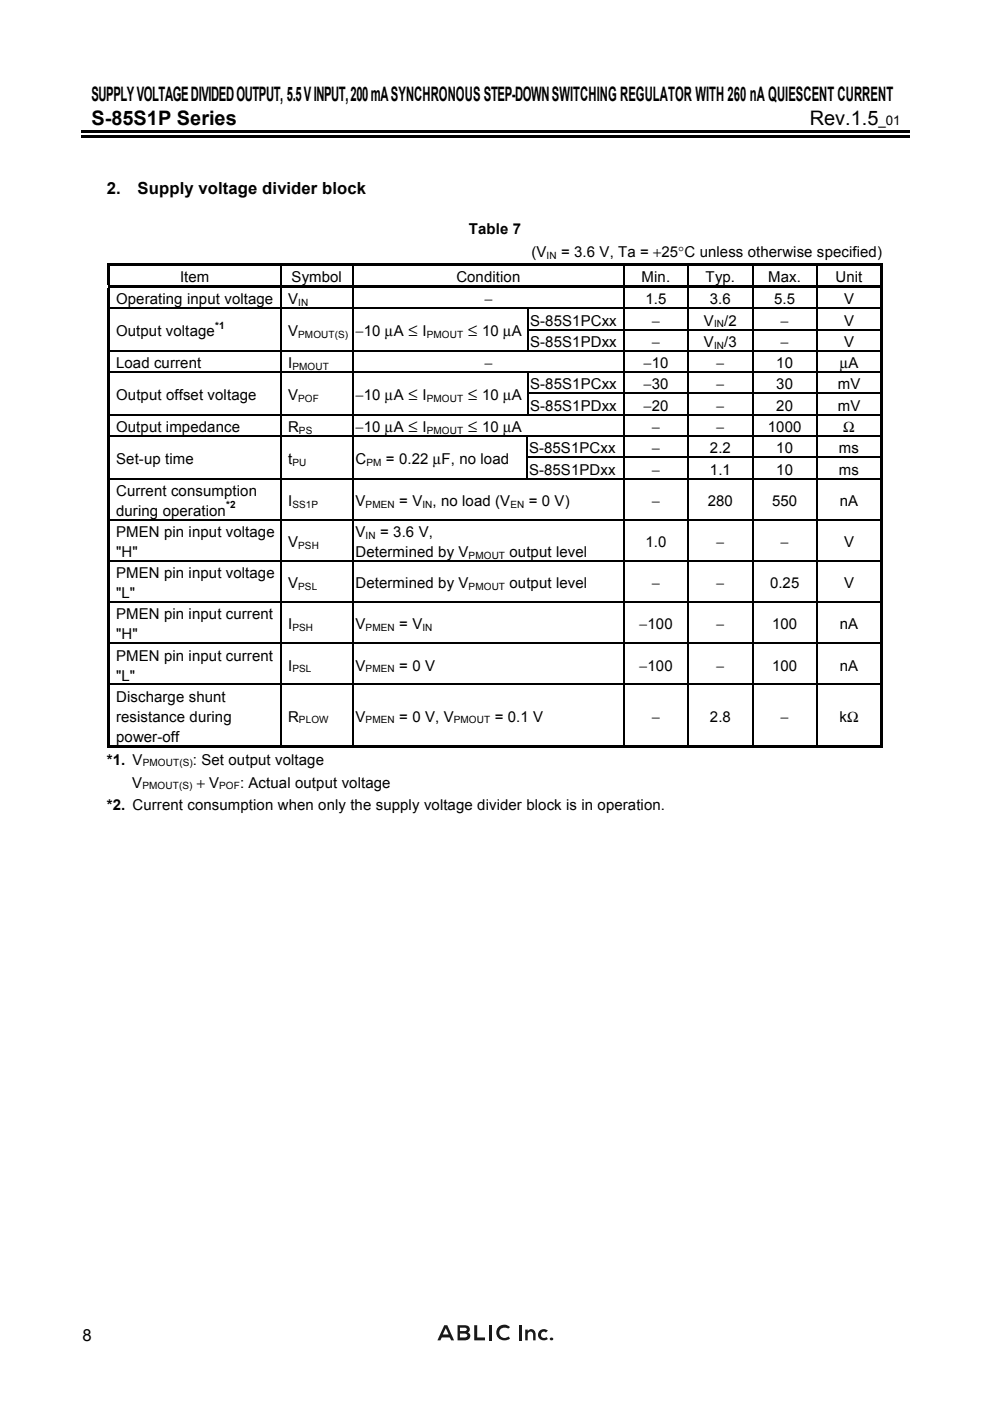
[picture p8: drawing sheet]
<svg xmlns="http://www.w3.org/2000/svg" width="210mm" height="297mm" viewBox="0 0 210 297" stroke-linecap="round" stroke-linejoin="round" font-family="sans-serif">
<path d="M17.3 28.6h152.6v.5h-152.6zM17.3 27.5h152.6v.5h-152.6zM169.6 27.5h1.6v.5h-1.6zM169.6 28.6h23.4v.5h-23.4zM171.2 27.5h21.8v.5h-21.8z" fill="#000"/>
<g fill="#231815">
<path d="M100.6 281h.6v2.6h1.7v.6h-2.3z"/>
<path d="M103.8 281h.6v3.2h-.6z"/>
<path d="M105.7 281.4a1.74 1.74 0 0 1 2.5 0l-.4 .3a1.15 1.15 0 0 0-1.6 .1 1.15 1.15 0 0 0 .1 1.6 1.15 1.15 0 0 0 1.6 0l.3 .4a1.73 1.73 0 0 1-2.4 0 1.73 1.73 0 0 1-.1-2.4z"/>
<path d="M110.2 281h.6v3.2h-.6z"/>
<path d="M111.4 281.9h.5v.3a.93 .93 0 0 1 1.2-.3 .93 .93 0 0 1 .5 1v1.3h-.5v-.7a.7 .7 0 0 0-.1-.9 .7 .7 0 0 0-.9-.1l-.2 .4v1.3h-.5z"/>
<path d="M114.4 282.2a1.29 1.29 0 0 1 1.8-.1l-.4 .4a.65 .65 0 0 0-.9 .1 .65 .65 0 0 0 .1 1 .65 .65 0 0 0 .9-.1l.3 .4a1.24 1.24 0 0 1-1.7 0 1.24 1.24 0 0 1-.1-1.7z"/>
<path d="M94.2 281h.7l1.4 3.2h-.6l-.3-.6h-1.7l-.3 .6h-.6zM94.6 281.6l-.7 1.3h1.3z"/>
<path d="M97 281h1.3a.91 .91 0 0 1 1.2 .3 .91 .91 0 0 1-.3 1.2 .9 .9 0 0 1 .4 1.2 .9 .9 0 0 1-1.1 .5h-1.5zM97.6 281.5v.7h1.2l.2-.3-.2-.3zM97.6 282.7v.9l1.2-.1 .3-.4-.3-.3z"/>
<circle cx="117" cy="283.8" r=".34"/>
</g>
<g fill="#000">
<path d="M22.8 55.7h.5v.6h-.5zM22.8 55.7h164.4v.6h-164.4zM186.6 55.7h.6v.6h-.6zM22.8 56.3h.5v4.2h-.5zM22.8 60.5h164.4v.5h-164.4zM22.8 61h.5v4.3h-.5zM22.8 65.3h.5v.2h-.5zM22.8 65.5h.5v4.3h-.5zM22.8 69.8h.5v.2h-.5zM22.8 70h.5v4.3h-.5zM22.8 74.3h.5v.2h-.5zM22.8 74.5h.5v4.3h-.5z"/>
<path d="M22.8 78.8h.5v.2h-.5zM59.5 65.3h.2v.2h-.2zM59.5 69.8h.2v.2h-.2zM59.5 74.3h.2v.2h-.2zM59.5 78.8h.2v.2h-.2zM74.8 65.3h.2v.2h-.2zM74.8 69.8h.2v.2h-.2zM74.8 74.3h.2v.2h-.2zM74.8 78.8h.2v.2h-.2zM111.8 65.3h.3v.2h-.3zM111.8 69.8h.3v.2h-.3zM111.8 78.8h.3v.2h-.3z"/>
<path d="M132.2 65.3h.3v.2h-.3zM132.2 69.8h.3v.2h-.3zM132.2 74.3h.3v.2h-.3zM132.2 78.8h.3v.2h-.3zM145.9 65.3h.2v.2h-.2zM145.9 69.8h.2v.2h-.2zM145.9 74.3h.2v.2h-.2zM145.9 78.8h.2v.2h-.2zM159.5 65.3h.3v.2h-.3zM159.5 69.8h.3v.2h-.3zM159.5 74.3h.3v.2h-.3zM159.5 78.8h.3v.2h-.3z"/>
<path d="M173.1 65.3h.3v.2h-.3zM173.1 69.8h.3v.2h-.3zM173.1 74.3h.3v.2h-.3zM173.1 78.8h.3v.2h-.3zM186.6 56.3h.6v4.2h-.6zM186.6 61h.6v4.3h-.6zM186.6 65.3h.6v.2h-.6zM186.6 65.5h.6v4.3h-.6zM186.6 69.8h.6v.2h-.6zM186.6 70h.6v4.3h-.6zM186.6 74.3h.6v.2h-.6zM186.6 74.5h.6v4.3h-.6z"/>
<path d="M186.6 78.8h.6v.2h-.6zM22.8 79h.5v4.2h-.5zM22.8 83.2h.5v.3h-.5zM22.8 83.5h.5v4.3h-.5zM22.8 87.8h.5v.2h-.5zM22.8 88h.5v4.4h-.5zM22.8 92.4h.5v.2h-.5zM22.8 92.6h.5v4.2h-.5zM22.8 96.8h.5v.3h-.5zM59.5 83.2h.2v.3h-.2zM59.5 87.8h.2v.2h-.2zM59.5 92.4h.2v.2h-.2z"/>
<path d="M59.5 96.8h.2v.3h-.2zM74.8 83.2h.2v.3h-.2zM74.8 87.8h.2v.2h-.2zM74.8 92.4h.2v.2h-.2zM74.8 96.8h.2v.3h-.2zM111.5 92.4h.3v.2h-.3zM111.5 96.8h.3v.3h-.3zM111.8 83.2h.3v.3h-.3zM132.2 83.2h.3v.3h-.3zM132.2 87.8h.3v.2h-.3zM132.2 92.4h.3v.2h-.3zM132.2 96.8h.3v.3h-.3z"/>
<path d="M145.9 83.2h.2v.3h-.2zM145.9 87.8h.2v.2h-.2zM145.9 92.4h.2v.2h-.2zM145.9 96.8h.2v.3h-.2zM159.5 83.2h.3v.3h-.3zM159.5 87.8h.3v.2h-.3zM159.5 92.4h.3v.2h-.3zM159.5 96.8h.3v.3h-.3zM173.1 83.2h.3v.3h-.3zM173.1 87.8h.3v.2h-.3zM173.1 92.4h.3v.2h-.3zM173.1 96.8h.3v.3h-.3z"/>
<path d="M186.6 79h.6v4.2h-.6zM186.6 83.2h.6v.3h-.6zM186.6 83.5h.6v4.3h-.6zM186.6 87.8h.6v.2h-.6zM186.6 88h.6v4.4h-.6zM186.6 92.4h.6v.2h-.6zM186.6 92.6h.6v4.2h-.6zM186.6 96.8h.6v.3h-.6zM22.8 97.1h.5v4.2h-.5zM22.8 101.3h.5v.3h-.5zM22.8 101.6h.5v8.5h-.5zM22.8 110.1h.5v.2h-.5z"/>
<path d="M22.8 110.3h.5v8.5h-.5zM22.8 118.8h.5v.3h-.5zM59.5 101.3h.2v.3h-.2zM59.5 110.1h.2v.2h-.2zM59.5 118.8h.2v.3h-.2zM74.8 101.3h.2v.3h-.2zM74.8 110.1h.2v.2h-.2zM74.8 118.8h.2v.3h-.2zM132.2 101.3h.3v.3h-.3zM132.2 110.1h.3v.2h-.3zM132.2 118.8h.3v.3h-.3zM145.9 101.3h.2v.3h-.2z"/>
<path d="M145.9 110.1h.2v.2h-.2zM145.9 118.8h.2v.3h-.2zM159.5 101.3h.3v.3h-.3zM159.5 110.1h.3v.2h-.3zM159.5 118.8h.3v.3h-.3zM173.1 101.3h.3v.3h-.3zM173.1 110.1h.3v.2h-.3zM173.1 118.8h.3v.3h-.3zM186.6 97.1h.6v4.2h-.6zM186.6 101.3h.6v.3h-.6zM186.6 101.6h.6v8.5h-.6zM186.6 110.1h.6v.2h-.6z"/>
<path d="M186.6 110.3h.6v8.5h-.6zM186.6 118.8h.6v.3h-.6zM22.8 119.1h.5v8.4h-.5zM22.8 127.5h.5v.3h-.5zM22.8 127.8h.5v8.5h-.5zM22.8 136.3h.5v.2h-.5zM59.5 127.5h.2v.3h-.2zM59.5 136.3h.2v.2h-.2zM74.8 127.5h.2v.3h-.2zM74.8 136.3h.2v.2h-.2zM132.2 127.5h.3v.3h-.3zM132.2 136.3h.3v.2h-.3z"/>
<path d="M145.9 127.5h.2v.3h-.2zM145.9 136.3h.2v.2h-.2zM159.5 127.5h.3v.3h-.3zM159.5 136.3h.3v.2h-.3zM173.1 127.5h.3v.3h-.3zM173.1 136.3h.3v.2h-.3zM186.6 119.1h.6v8.4h-.6zM186.6 127.5h.6v.3h-.6zM186.6 127.8h.6v8.5h-.6zM186.6 136.3h.6v.2h-.6zM22.8 136.5h.5v8.5h-.5zM22.8 145h.5v.3h-.5z"/>
<path d="M22.8 145.3h.5v13.2h-.5zM22.8 158h36.7v.5h-36.7zM59.5 145h.2v.3h-.2zM59.5 158h15.3v.5h-15.3zM74.8 145h.2v.3h-.2zM74.8 158h57.4v.5h-57.4zM132.2 145h.3v.3h-.3zM132.2 158h13.7v.5h-13.7zM145.9 145h.2v.3h-.2zM145.9 158h13.6v.5h-13.6zM159.5 145h.3v.3h-.3zM159.5 158h13.6v.5h-13.6z"/>
<path d="M173.1 145h.3v.3h-.3zM173.1 158h13.5v.5h-13.5zM186.6 136.5h.6v8.5h-.6zM186.6 145h.6v.3h-.6zM186.6 145.3h.6v13.2h-.6zM186.6 158h.6v.5h-.6z"/>
</g>
<g fill="none" stroke="#000" stroke-width=".25">
<path d="M59.6 56.3v4.2M74.9 56.3v4.2M132.4 56.3v4.2M146 56.3v4.2M159.6 56.3v4.2M173.3 56.3v4.2M23.3 65.4h36.2M23.3 74.4h36.2M23.3 78.9h36.2M59.6 61v4.3M59.6 65.5v4.3M59.6 70v4.3"/>
<path d="M59.6 74.5v4.3M59.6 79v4.2M59.7 65.4h15.1M59.7 74.4h15.1M59.7 78.9h15.1M74.9 61v4.3M74.9 65.5v4.3M74.9 70v4.3M74.9 74.5v4.3M74.9 79v4.2M75 65.4h36.8M75 74.4h57.2"/>
<path d="M75 78.9h36.8M111.9 65.5v4.3M111.9 70v4.3M111.9 79v4.2M112.1 65.4h20.1M112.1 69.9h20.1M112.1 78.9h20.1M132.4 61v4.3M132.4 65.5v4.3M132.4 70v4.3M132.4 74.5v4.3M132.4 79v4.2"/>
<path d="M132.5 65.4h13.4M132.5 69.9h13.4M132.5 74.4h13.4M132.5 78.9h13.4M146 61v4.3M146 65.5v4.3M146 70v4.3M146 74.5v4.3M146 79v4.2M146.1 65.4h13.4M146.1 69.9h13.4M146.1 74.4h13.4"/>
<path d="M146.1 78.9h13.4M159.6 61v4.3M159.6 65.5v4.3M159.6 70v4.3M159.6 74.5v4.3M159.6 79v4.2M159.8 65.4h13.3M159.8 69.9h13.3M159.8 74.4h13.3M159.8 78.9h13.3M173.3 61v4.3M173.3 65.5v4.3"/>
<path d="M173.3 70v4.3M173.3 74.5v4.3M173.3 79v4.2M173.4 65.4h13.2M173.4 69.9h13.2M173.4 74.4h13.2M173.4 78.9h13.2M23.3 87.9h36.2M23.3 92.5h36.2M59.6 83.5v4.3M59.6 88v4.4M59.6 92.6v4.2"/>
<path d="M59.6 97.1v4.2M59.7 87.9h15.1M59.7 92.5h15.1M74.9 83.5v4.3M74.9 88v4.4M74.9 92.6v4.2M74.9 97.1v4.2M75 87.9h57.2M75 92.5h36.5M111.7 92.6v4.2M111.7 97.1v4.2M111.8 92.5h20.4"/>
<path d="M111.8 97h20.4M111.9 83.5v4.3M112.1 83.4h20.1M132.4 83.5v4.3M132.4 88v4.4M132.4 92.6v4.2M132.4 97.1v4.2M132.5 83.4h13.4M132.5 87.9h13.4M132.5 92.5h13.4M132.5 97h13.4M146 83.5v4.3"/>
<path d="M146 88v4.4M146 92.6v4.2M146 97.1v4.2M146.1 83.4h13.4M146.1 87.9h13.4M146.1 92.5h13.4M146.1 97h13.4M159.6 83.5v4.3M159.6 88v4.4M159.6 92.6v4.2M159.6 97.1v4.2M159.8 83.4h13.3"/>
<path d="M159.8 87.9h13.3M159.8 92.5h13.3M159.8 97h13.3M173.3 83.5v4.3M173.3 88v4.4M173.3 92.6v4.2M173.3 97.1v4.2M173.4 83.4h13.2M173.4 87.9h13.2M173.4 92.5h13.2M173.4 97h13.2M23.3 101.5h36.2"/>
<path d="M23.3 110.2h36.2M23.3 118.9h36.2M59.6 101.6v8.5M59.6 110.3v8.5M59.6 119.1v8.4M59.7 101.5h15.1M59.7 110.2h15.1M59.7 118.9h15.1M74.9 101.6v8.5M74.9 110.3v8.5M74.9 119.1v8.4M75 101.5h57.2"/>
<path d="M75 110.2h57.2M75 118.9h57.2M132.4 101.6v8.5M132.4 110.3v8.5M132.4 119.1v8.4M132.5 101.5h13.4M132.5 110.2h13.4M132.5 118.9h13.4M146 101.6v8.5M146 110.3v8.5M146 119.1v8.4M146.1 101.5h13.4"/>
<path d="M146.1 110.2h13.4M146.1 118.9h13.4M159.6 101.6v8.5M159.6 110.3v8.5M159.6 119.1v8.4M159.8 101.5h13.3M159.8 110.2h13.3M159.8 118.9h13.3M173.3 101.6v8.5M173.3 110.3v8.5M173.3 119.1v8.4M173.4 101.5h13.2"/>
<path d="M173.4 110.2h13.2M173.4 118.9h13.2M23.3 127.7h36.2M23.3 136.4h36.2M59.6 127.8v8.5M59.6 136.5v8.5M59.7 127.7h15.1M59.7 136.4h15.1M74.9 127.8v8.5M74.9 136.5v8.5M75 127.7h57.2M75 136.4h57.2"/>
<path d="M132.4 127.8v8.5M132.4 136.5v8.5M132.5 127.7h13.4M132.5 136.4h13.4M146 127.8v8.5M146 136.5v8.5M146.1 127.7h13.4M146.1 136.4h13.4M159.6 127.8v8.5M159.6 136.5v8.5M159.8 127.7h13.3M159.8 136.4h13.3"/>
<path d="M173.3 127.8v8.5M173.3 136.5v8.5M173.4 127.7h13.2M173.4 136.4h13.2M23.3 145.1h36.2M59.6 145.3v12.7M59.7 145.1h15.1M74.9 145.3v12.7M75 145.1h57.2M132.4 145.3v12.7M132.5 145.1h13.4M146 145.3v12.7"/>
<path d="M146.1 145.1h13.4M159.6 145.3v12.7M159.8 145.1h13.3M173.3 145.3v12.7M173.4 145.1h13.2"/>
</g>
<g font-size="4.2">
<text x="19.4" y="21.5">SUPPLY VOLTAGE DIVIDED OUTPUT, 5.5 V INPUT,200 mA SYNCHRONOUS STEP-DOWN SWITCHING REGULATOR WITH 260 nA QUIESCENT CURRENT</text>
<text x="19.4" y="26.5">S-85S1P Series</text>
<text x="171.7" y="26.4">Rev.1.5</text>
</g>
<g font-size="3.5">
<text x="22.6" y="41">2.</text>
<text x="29.2" y="41">Supply voltage divider block</text>
<text x="99.3" y="71.3">≤ 10 μA</text>
<text x="99.3" y="84.8">≤ 10 μA</text>
<text x="99.3" y="91.6">≤ 10 μA</text>
<text x="17.5" y="284.2">8</text>
</g>
<g font-size="3.2">
<text x="99.5" y="49.6">Table 7</text>
<text x="38.2" y="59.8">Item</text>
<text x="61.8" y="59.8">Symbol</text>
<text x="96.8" y="59.8">Condition</text>
<text x="112.7" y="54.6">(V</text>
<text x="119" y="54.6">= 3.6 V, Ta = +25°C unless otherwise specified)</text>
<text x="136.1" y="59.8">Min.</text>
<text x="149.7" y="59.8">Typ.</text>
<text x="162.9" y="59.8">Max.</text>
<text x="177.2" y="59.8">Unit</text>
<text x="24.6" y="64.6">Operating input voltage</text>
<text x="61.1" y="64.6">V</text>
<text x="102.7" y="64.6">−</text>
<text x="136.9" y="64.6">1.5</text>
<text x="150.6" y="64.6">3.6</text>
<text x="164.2" y="64.6">5.5</text>
<text x="179" y="64.6">V</text>
<text x="24.6" y="71.3">Output voltage</text>
<text x="61.1" y="71.3">V</text>
<text x="75.4" y="71.3">−10 μA ≤ I</text>
<text x="112.5" y="69.1">S-85S1PCxx</text>
<text x="138.3" y="69.1">−</text>
<text x="149.3" y="69.1">V /2</text>
<text x="165.6" y="69.1">−</text>
<text x="179" y="69.1">V</text>
<text x="112.5" y="73.6">S-85S1PDxx</text>
<text x="138.3" y="73.6">−</text>
<text x="149.3" y="73.6">V /3</text>
<text x="165.6" y="73.6">−</text>
<text x="179" y="73.6">V</text>
<text x="24.6" y="78.1">Load current</text>
<text x="61.1" y="78.1">I</text>
<text x="102.7" y="78.1">−</text>
<text x="112.5" y="82.5">S-85S1PCxx</text>
<text x="136.5" y="78.1">−10</text>
<text x="136.5" y="82.5">−30</text>
<text x="151.9" y="78.1">−</text>
<text x="151.9" y="82.5">−</text>
<text x="164.7" y="78.1">10</text>
<text x="164.7" y="82.5">30</text>
<text x="177.7" y="82.5">mV</text>
<text x="178.1" y="78.1">μA</text>
<text x="24.6" y="84.8">Output offset voltage</text>
<text x="61.1" y="84.8">V</text>
<text x="75.4" y="84.8">−10 μA ≤ I</text>
<text x="112.5" y="87.1">S-85S1PDxx</text>
<text x="136.5" y="87.1">−20</text>
<text x="151.9" y="87.1">−</text>
<text x="164.7" y="87.1">20</text>
<text x="177.7" y="87.1">mV</text>
<text x="24.6" y="91.6">Output impedance</text>
<text x="61.1" y="91.6">R</text>
<text x="75.4" y="91.6">−10 μA ≤ I</text>
<text x="138.3" y="91.6">−</text>
<text x="151.9" y="91.6">−</text>
<text x="162.9" y="91.6">1000</text>
<text x="178.9" y="91.6">Ω</text>
<text x="24.6" y="98.4">Set-up time</text>
<text x="61.1" y="98.4">t</text>
<text x="75.4" y="98.4">C</text>
<text x="81.9" y="98.4">= 0.22 μF, no load</text>
<text x="112.2" y="100.6">S-85S1PDxx</text>
<text x="112.2" y="96.1">S-85S1PCxx</text>
<text x="138.3" y="100.6">−</text>
<text x="138.3" y="96.1">−</text>
<text x="150.6" y="100.6">1.1</text>
<text x="150.6" y="96.1">2.2</text>
<text x="164.7" y="100.6">10</text>
<text x="164.7" y="96.1">10</text>
<text x="178" y="100.6">ms</text>
<text x="178" y="96.1">ms</text>
<text x="24.6" y="105.1">Current consumption</text>
<text x="61.1" y="107.3">I</text>
<text x="75.4" y="107.3">V</text>
<text x="84.7" y="107.3">= V , no load (V</text>
<text x="112.1" y="107.3">= 0 V)</text>
<text x="138.3" y="107.3">−</text>
<text x="150.1" y="107.3">280</text>
<text x="163.8" y="107.3">550</text>
<text x="178.1" y="107.3">nA</text>
<text x="24.6" y="109.3">during operation</text>
<text x="24.6" y="113.9">PMEN pin input voltage</text>
<text x="75.4" y="113.9">V</text>
<text x="80.6" y="113.9">= 3.6 V,</text>
<text x="24.6" y="118.1">&quot;H&quot;</text>
<text x="61.1" y="116">V</text>
<text x="75.4" y="118.1">Determined by V</text>
<text x="108.1" y="118.1">output level</text>
<text x="136.9" y="116">1.0</text>
<text x="151.9" y="116">−</text>
<text x="165.6" y="116">−</text>
<text x="179" y="116">V</text>
<text x="24.6" y="122.6">PMEN pin input voltage</text>
<text x="61.1" y="124.7">V</text>
<text x="75.4" y="124.7">Determined by V</text>
<text x="108.1" y="124.7">output level</text>
<text x="138.3" y="124.7">−</text>
<text x="151.9" y="124.7">−</text>
<text x="163.3" y="124.7">0.25</text>
<text x="179" y="124.7">V</text>
<text x="24.6" y="126.8">&quot;L&quot;</text>
<text x="24.6" y="131.3">PMEN pin input current</text>
<text x="24.6" y="135.6">&quot;H&quot;</text>
<text x="61.1" y="133.5">I</text>
<text x="75.4" y="133.5">V</text>
<text x="84.7" y="133.5">= V</text>
<text x="135.6" y="133.5">−100</text>
<text x="151.9" y="133.5">−</text>
<text x="163.8" y="133.5">100</text>
<text x="178.1" y="133.5">nA</text>
<text x="24.6" y="140.1">PMEN pin input current</text>
<text x="61.1" y="142.2">I</text>
<text x="75.4" y="142.2">V</text>
<text x="84.7" y="142.2">= 0 V</text>
<text x="135.6" y="142.2">−100</text>
<text x="151.9" y="142.2">−</text>
<text x="163.8" y="142.2">100</text>
<text x="178.1" y="142.2">nA</text>
<text x="24.6" y="144.3">&quot;L&quot;</text>
<text x="24.6" y="148.8">Discharge shunt</text>
<text x="24.6" y="153">resistance during</text>
<text x="61.1" y="153">R</text>
<text x="75.4" y="153">V</text>
<text x="84.7" y="153">= 0 V, V</text>
<text x="104.9" y="153">= 0.1 V</text>
<text x="138.3" y="153">−</text>
<text x="150.6" y="153">2.8</text>
<text x="165.6" y="153">−</text>
<text x="178.1" y="153">kΩ</text>
<text x="24.6" y="157.3">power-off</text>
<text x="22.7" y="162.1">*1. V</text>
<text x="28.1" y="167">V</text>
<text x="40.9" y="162.1">: Set output voltage</text>
<text x="41.8" y="167">+ V</text>
<text x="50.9" y="167">: Actual output voltage</text>
<text x="22.7" y="171.7">*2. Current consumption when only the supply voltage divider block is in operation.</text>
</g>
<text font-size="2.8" x="186.3" y="26.4">_01</text>
<g font-size="2.1">
<text x="115.9" y="54.9">IN</text>
<text x="63.2" y="64.9">IN</text>
<text x="45.6" y="69.7">*1</text>
<text x="63.2" y="71.7">PMOUT(S)</text>
<text x="90.5" y="71.6">PMOUT</text>
<text x="151.4" y="69.4">IN</text>
<text x="151.4" y="73.9">IN</text>
<text x="62" y="78.4">PMOUT</text>
<text x="63.2" y="85.2">POF</text>
<text x="90.5" y="85.2">PMOUT</text>
<text x="63.4" y="91.9">PS</text>
<text x="90.5" y="91.9">PMOUT</text>
<text x="62" y="98.7">PU</text>
<text x="77.7" y="98.7">PM</text>
<text x="47.9" y="107.8">*2</text>
<text x="62" y="107.6">SS1P</text>
<text x="77.6" y="107.6">PMEN</text>
<text x="89.6" y="107.6">IN</text>
<text x="108.2" y="107.6">EN</text>
<text x="63.2" y="116.4">PSH</text>
<text x="77.6" y="114.2">IN</text>
<text x="99.4" y="118.5">PMOUT</text>
<text x="63.2" y="125.1">PSL</text>
<text x="99.4" y="125.1">PMOUT</text>
<text x="62" y="133.8">PSH</text>
<text x="77.6" y="133.8">PMEN</text>
<text x="89.6" y="133.8">IN</text>
<text x="62" y="142.5">PSL</text>
<text x="77.6" y="142.5">PMEN</text>
<text x="63.4" y="153.4">PLOW</text>
<text x="77.6" y="153.4">PMEN</text>
<text x="96.2" y="153.4">PMOUT</text>
<text x="30.2" y="167.4">PMOUT(S)</text>
<text x="30.3" y="162.5">PMOUT(S)</text>
<text x="46.5" y="167.4">POF</text>
</g>
</svg>
